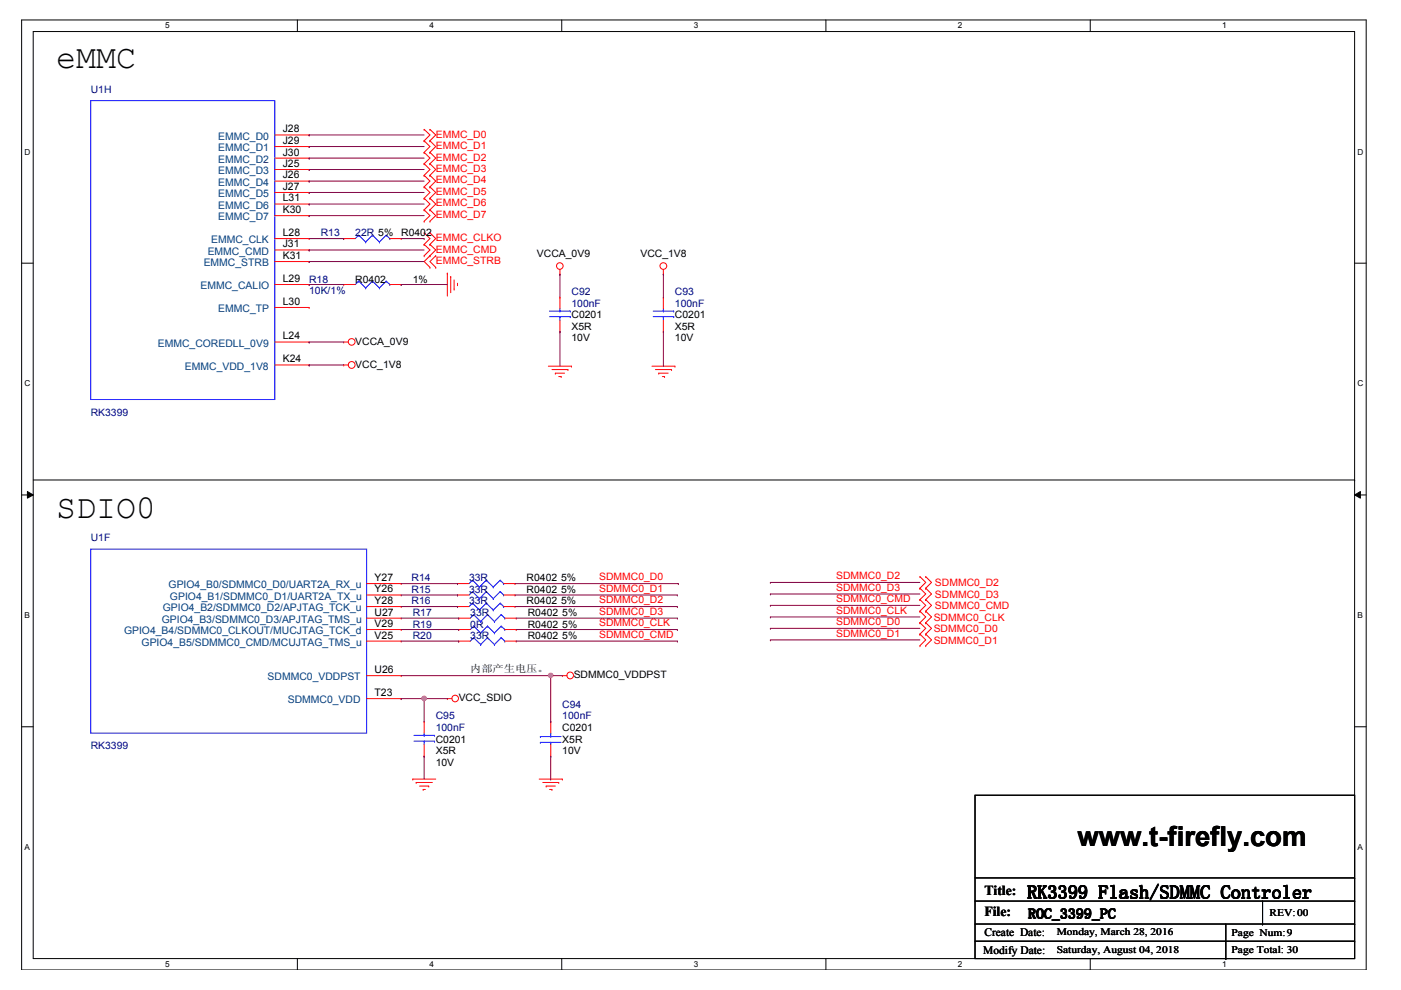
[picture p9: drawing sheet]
<svg xmlns="http://www.w3.org/2000/svg" width="297mm" height="210mm" viewBox="0 0 297 210" stroke-linecap="round" stroke-linejoin="round" font-family="sans-serif">
<path d="M4.6 4.2h285.1v201.5h-285.1zM7 6.7h280.2v196.5h-280.2z" fill="none" stroke="#000" stroke-width=".21"/>
<g fill="#fff">
<path d="M35 4.5h1v1.9h-1z"/>
<path d="M35 203.5h1v1.9h-1z"/>
</g>
<path d="M63 4.2v2.5M63 203.2v2.5" fill="none" stroke="#000" stroke-width=".21"/>
<g fill="#fff">
<path d="M91 4.5h1v1.9h-1z"/>
<path d="M91 203.5h1v1.9h-1z"/>
</g>
<path d="M119.1 4.2v2.5M119.1 203.2v2.5" fill="none" stroke="#000" stroke-width=".21"/>
<g fill="#fff">
<path d="M147.1 4.5h.9v1.9h-.9z"/>
<path d="M147.1 203.5h.9v1.9h-.9z"/>
</g>
<path d="M175.1 4.2v2.5M175.1 203.2v2.5" fill="none" stroke="#000" stroke-width=".21"/>
<g fill="#fff">
<path d="M203.1 4.5h.9v1.9h-.9z"/>
<path d="M203.1 203.5h.9v1.9h-.9z"/>
</g>
<path d="M231.2 4.2v2.5M231.2 203.2v2.5" fill="none" stroke="#000" stroke-width=".21"/>
<g fill="#fff">
<path d="M259.1 4.5h1v1.9h-1z"/>
<path d="M259.1 203.5h1v1.9h-1z"/>
<path d="M5.2 31.2h1.2v1.9h-1.2z"/>
<path d="M287.8 31.2h1.3v1.9h-1.3z"/>
<path d="M5.2 80.3h1.2v2h-1.2z"/>
<path d="M287.8 80.3h1.3v2h-1.3z"/>
</g>
<path d="M4.6 55.8h2.4M287.2 55.8h2.5" fill="none" stroke="#000" stroke-width=".21"/>
<g fill="#fff">
<path d="M5.2 129.5h1.2v1.9h-1.2z"/>
<path d="M287.8 129.5h1.2v1.9h-1.2z"/>
</g>
<path d="M4.6 104.9h2.4M5.8 104.2l1.2 .7-1.2 .7zM287.2 104.9l1.2-.7v1.4zM287.2 104.9h2.5" fill="none" stroke="#000" stroke-width=".21"/>
<path d="M5.8 104.2l1.2 .7-1.2 .7zM287.2 104.9l1.2-.7v1.4z" fill="#000"/>
<g fill="#fff">
<path d="M5.2 178.6h1.2v2h-1.2z"/>
<path d="M287.8 178.6h1.2v2h-1.2z"/>
</g>
<g fill="none" stroke="#000" stroke-width=".21">
<path d="M7 101.8h280.2M287.2 101.8h.1M4.6 154.1h2.4M287.2 154.1h2.5M206.7 168.6h80.5v34.6h-80.5zM206.7 186.1h80.5M206.7 191h80.5M206.7 195.9h80.5M206.7 199.6h80.5M259.9 195.9v7.3M267.7 195.9h.1M267.7 191v4.9"/>
<path d="M287.2 186.1h.1M287.2 191h.1M287.2 195.9h.1M287.2 199.6h.1M259.9 203.2h.1"/>
</g>
<g fill="none" stroke="#f00" stroke-width=".21">
<path d="M58.3 28.6h7.2M58.3 31.1h7.2M58.3 33.5h7.2M58.3 35.9h7.2M58.3 38.4h7.2M65.5 28.6h.1M65.5 31.1h.1M65.5 33.5h.1M65.5 35.9h.1M65.5 38.4h.1M89.9 29.8h.1M89.9 27.4h.1"/>
<path d="M89.9 32.3h.1M89.9 34.7h.1M89.9 37.2h.1M89.9 39.6h.1M89.9 27.4l1.3 1.2-1.3 1.2M89.9 29.8l1.3 1.3-1.3 1.2M89.9 32.3l1.3 1.2-1.3 1.2M89.9 34.7l1.3 1.2-1.3 1.3M89.9 37.2l1.3 1.2-1.3 1.2M89.9 39.6l1.3 1.2-1.3 1.2M91.2 29.8h.1M91.2 27.4h.1"/>
<path d="M91.2 32.3h.1M91.2 34.7h.1M91.2 37.2h.1M91.2 39.6h.1M91.2 27.4l1.2 1.2-1.2 1.2M91.2 29.8l1.2 1.3-1.2 1.2M91.2 32.3l1.2 1.2-1.2 1.2M91.2 34.7l1.2 1.2-1.2 1.3M91.2 37.2l1.2 1.2-1.2 1.2M91.2 39.6l1.2 1.2-1.2 1.2M58.3 55.5h7.2M58.3 50.6h7.2"/>
<path d="M58.3 53h7.2M58.3 40.8h7.2M58.3 43.3h7.2M58.3 45.7h7.2M65.5 55.5h.1M65.5 50.6h.1M65.5 53h.1M65.5 40.8h.1M65.5 43.3h.1M65.5 45.7h.1M72.9 50.6h.1M72.9 50.6h2.4"/>
<path d="M82.6 50.6h2.5M85.1 50.6h.1M89.9 54.2h.1M89.9 51.8h.1M89.9 49.4h.1M89.9 42h.1M89.9 44.5h.1M89.9 46.9h.1M89.9 51.8l1.3 1.2-1.3 1.2M89.9 49.4l1.3 1.2-1.3 1.2M89.9 42l1.3 1.3-1.3 1.2M89.9 44.5l1.3 1.2-1.3 1.2"/>
<path d="M91.2 54.2h.1M91.2 51.8h.1M91.2 49.4h.1M91.2 42h.1M91.2 44.5h.1M91.2 46.9h.1M91.2 56.7h.1M91.2 51.8l1.2 1.2-2.5 2.5 1.3 1.2M91.2 49.4l1.2 1.2-1.2 1.2M91.2 42l1.2 1.3-1.2 1.2M91.2 44.5l1.2 1.2-1.2 1.2M92.4 56.7h.1"/>
<path d="M92.4 54.2h.1M92.4 54.2l-1.2 1.3 1.2 1.2M94.8 57.9h.1M94.8 57.9v4.9M95.6 58.6h.1M95.6 58.6v3.5M96.3 59.4v1.9M118.7 58.1h.1M118.7 57.1v1M140.6 58.1h.1M140.6 57.1v1M58.3 77.4h7.2"/>
<path d="M58.3 72.5h7.2M58.3 60.3h7.2M58.3 65.2h7.2M65.5 77.4h.1M65.5 60.3h.1M65.5 65.2h.1M65.5 72.5h.1M72.9 77.4h.1M72.9 72.5h.1M72.9 60.3h.1M72.9 77.4h.9M72.9 72.5h.9"/>
<path d="M72.9 60.3h2.4M82.6 60.3h2.5M85.1 60.3h.1M96.3 61.3h.1M97 60.1h.1M97 60.1v.5M116.3 77.6h4.9M117 78.4h3.4M117.7 79.1h.1M117.7 79.1h2M118.5 79.8h.5M118.7 63h.1"/>
<path d="M118.7 70.3h.1M118.7 63v2.4M118.7 67.9v2.4M119 79.8h.1M120.4 78.4h.1M121.2 77.6h.1M138.2 77.6h4.9M139 78.4h3.4M139.7 79.1h.1M139.7 79.1h2M140.4 79.8h.5M140.6 63h.1"/>
<path d="M140.6 70.3h.1M140.6 63v2.4M140.6 67.9v2.4M140.9 79.8h.1M142.4 78.4h.1M143.1 77.6h.1M77.7 128.6h7.4M77.7 126.2h7.4M77.7 123.7h7.4M77.7 133.5h7.4M77.7 135.9h7.4M77.7 131.1h7.4"/>
<path d="M85.1 123.7h.1M85.1 126.2h.1M85.1 128.6h.1M85.1 131.1h.1M85.1 133.5h.1M85.1 135.9h.1M97 128.6h.1M97 126.2h.1M97 123.7h.1M97 128.6h2.5M97 126.2h2.5M97 123.7h2.5"/>
<path d="M97.3 133.5h.1M97.3 135.9h.1M97.3 131.1h.1M97.3 133.5h2.4M97.3 135.9h2.4M97.3 131.1h2.4M106.8 128.6h2.4M106.8 126.2h2.4M106.8 123.7h2.4M107 133.5h2.4M107 135.9h2.4M107 131.1h2.4"/>
<path d="M109.2 128.6h.1M109.2 126.2h.1M109.2 123.7h.1M109.4 133.5h.1M109.4 135.9h.1M109.4 131.1h.1M195 122.3h.1M195 124.7h.1M195 127.1h.1M195 129.6h.1M195 132h.1M195 134.5h.1"/>
<path d="M195 136.9h.1M195 122.3l1.3 1.2-1.3 1.2M195 124.7l1.3 1.2-1.3 1.2M195 127.1l1.3 1.3-1.3 1.2M195 129.6l1.3 1.2-1.3 1.2M195 132l1.3 1.2-1.3 1.3M195 134.5l1.3 1.2-1.3 1.2M196.3 122.3h.1M196.3 124.7h.1M196.3 127.1h.1M196.3 129.6h.1M196.3 132h.1"/>
<path d="M196.3 134.5h.1M196.3 136.9h.1M196.3 122.3l1.2 1.2-1.2 1.2M196.3 124.7l1.2 1.2-1.2 1.2M196.3 127.1l1.2 1.3-1.2 1.2M196.3 129.6l1.2 1.2-1.2 1.2M196.3 132l1.2 1.2-1.2 1.3M196.3 134.5l1.2 1.2-1.2 1.2M77.7 148.1h7.4M77.7 143.3h7.4M85.1 148.1h.1M85.1 143.3h.1"/>
<path d="M89.9 153h.1M89.9 153v2.4M89.9 157.9v2.4M94.8 148.1h.1M94.8 148.1h1M116.8 153h.1M116.8 153v2.4M116.8 157.9v2.4M119.2 143.3h.1M119.2 143.3h1M87.5 165.2h.1M87.5 165.2h4.9"/>
<path d="M88.2 165.9h.1M88.2 165.9h3.5M89 166.7h1.9M89.7 167.4h.1M89.7 167.4h.5M89.9 160.3h.1M90.9 166.7h.1M114.3 165.2h4.9M115.1 165.9h3.4M115.8 166.7h.1M115.8 166.7h1.9M116.5 167.4h.5"/>
<path d="M116.8 160.3h.1M117 167.4h.1M118.5 165.9h.1M119.2 165.2h.1"/>
<circle cx="118.7" cy="56.4" r=".7"/>
<circle cx="140.7" cy="56.4" r=".71"/>
<circle cx="74.6" cy="77.4" r=".72"/>
<circle cx="74.6" cy="72.5" r=".71"/>
<circle cx="96.5" cy="148.1" r=".7"/>
<circle cx="120.9" cy="143.2" r=".71"/>
</g>
<g fill="none" stroke="#00f" stroke-width=".21">
<path d="M19.2 21.3h39.1v63.4h-39.1zM76 59.6h.1M76 49.9h.1M76 59.6l-.7 .7M76 59.6l1.5 1.4M76 49.9l-.7 .7M76 49.9l1.5 1.4M77.5 51.3h.1M79 59.6h.1M79 49.9h.1M79 59.6l-1.5 1.4M79 59.6l1.4 1.4"/>
<path d="M79 49.9l-1.5 1.4M79 49.9l1.4 1.4M80.4 51.3h.1M81.9 59.6h.1M81.9 49.9h.1M81.9 59.6l-1.5 1.4M81.9 59.6l.7 .7M81.9 49.9l-1.5 1.4M81.9 49.9l.7 .7M82.6 50.6h.1M77.5 61h.1M80.4 61h.1"/>
<path d="M82.6 60.3h.1M116.5 67.1h4.4M116.5 66h4.4M118.7 66h.1M118.7 67.1h.1M118.7 65.4v.6M118.7 67.1v.8M120.9 67.1h.1M120.9 66h.1M138.5 67.1h4.3M138.5 66h4.3M140.6 66h.1"/>
<path d="M140.6 67.1h.1M140.6 65.4v.6M140.6 67.1v.8M142.8 67.1h.1M142.8 66h.1M19.2 116.4h58.5v39h-58.5zM100.2 127.9h.1M100.2 125.4h.1M100.2 123h.1M100.2 127.9l-.7 .7M100.2 127.9l1.5 1.4M100.2 125.4l-.7 .8"/>
<path d="M100.2 125.4l1.5 1.5M100.2 123l-.7 .7M100.2 123l1.5 1.5M100.4 132.8h.1M100.4 135.2h.1M100.4 130.3h.1M100.4 132.8l-.7 .7M100.4 132.8l1.5 1.4M100.4 135.2l-.7 .7M100.4 135.2l1.5 1.5M100.4 130.3l-.7 .8M100.4 130.3l1.5 1.5"/>
<path d="M101.7 129.3h.1M101.7 126.9h.1M101.7 124.5h.1M101.9 134.2h.1M101.9 136.7h.1M101.9 131.8h.1M103.1 127.9h.1M103.1 125.4h.1M103.1 123h.1M103.1 127.9l-1.4 1.4M103.1 127.9l1.5 1.4M103.1 125.4l-1.4 1.5"/>
<path d="M103.1 125.4l1.5 1.5M103.1 123l-1.4 1.5M103.1 123l1.5 1.5M103.3 132.8h.1M103.3 135.2h.1M103.3 130.3h.1M103.3 132.8l-1.4 1.4M103.3 132.8l1.5 1.4M103.3 135.2l-1.4 1.5M103.3 135.2l1.5 1.5M103.3 130.3l-1.4 1.5M103.3 130.3l1.5 1.5"/>
<path d="M104.6 129.3h.1M104.6 126.9h.1M104.6 124.5h.1M104.8 134.2h.1M104.8 136.7h.1M104.8 131.8h.1M106.1 127.9h.1M106.1 125.4h.1M106.1 123h.1M106.1 127.9l-1.5 1.4M106.1 127.9l.7 .7M106.1 125.4l-1.5 1.5"/>
<path d="M106.1 125.4l.7 .8M106.1 123l-1.5 1.5M106.1 123l.7 .7M106.3 132.8h.1M106.3 135.2h.1M106.3 130.3h.1M106.3 132.8l-1.5 1.4M106.3 132.8l.7 .7M106.3 135.2l-1.5 1.5M106.3 135.2l.7 .7M106.3 130.3l-1.5 1.5M106.3 130.3l.7 .8"/>
<path d="M106.8 128.6h.1M106.8 126.2h.1M106.8 123.7h.1M107 133.5h.1M107 135.9h.1M107 131.1h.1M87.8 157.1h4.3M87.8 155.9h4.3M89.9 155.9h.1M89.9 157.1h.1M89.9 155.4v.5M89.9 157.1v.8"/>
<path d="M92.1 157.1h.1M92.1 155.9h.1M114.6 156.2h.1M114.6 157.4h.1M114.6 156.2h4.4M114.6 157.4h4.4M116.8 157.4h.1M116.8 156.2h.1M116.8 155.4v.8M116.8 157.4v.5"/>
</g>
<g fill="none" stroke="#800040" stroke-width=".21">
<path d="M65.5 28.6h.1M65.5 38.4h.1M65.5 35.9h.1M65.5 33.5h.1M65.5 31.1h.1M65.5 28.6h24.4M65.5 38.4h24.4M65.5 35.9h24.4M65.5 33.5h24.4M65.5 31.1h24.4M65.5 53h.1M65.5 45.7h.1"/>
<path d="M65.5 43.3h.1M65.5 40.8h.1M65.5 50.6h7.4M65.5 53h24.4M65.5 45.7h24.4M65.5 43.3h24.4M65.5 40.8h24.4M72.9 50.6h.1M118.7 58.1h.1M118.7 58.1v4.9M140.6 58.1h.1M140.6 58.1v4.9"/>
<path d="M65.5 60.3h.1M65.5 72.5h.1M65.5 60.3h7.4M65.5 72.5h7.4M85.1 60.3h.1M85.1 60.3h9.7M118.7 70.3h.1M118.7 70.3v7.3M140.6 70.3h.1M140.6 70.3v7.3M85.1 135.9h12.2M85.1 126.2h11.9"/>
<path d="M85.1 123.7h11.9M85.1 133.5h12.2M97 126.2h.1M97 123.7h.1M97.3 135.9h.1M97.3 133.5h.1M85.1 143.3h31.7M116.8 143.3h.1M89.9 160.3h.1M89.9 160.3v4.9"/>
</g>
<circle cx="116.8" cy="143.2" r=".48" fill="#f0f"/>
<circle cx="116.8" cy="143.2" r=".48" fill="none" stroke="#f0f" stroke-width=".21"/>
<path d="M65.5 77.4h.1M65.5 77.4h7.4M89.9 148.1h.1M89.9 148.1h4.9" fill="none" stroke="#800040" stroke-width=".21"/>
<circle cx="89.9" cy="148.1" r=".47" fill="#f0f"/>
<circle cx="89.9" cy="148.1" r=".47" fill="none" stroke="#f0f" stroke-width=".21"/>
<g fill="none" stroke="#800040" stroke-width=".21">
<path d="M65.5 55.5h.1M65.5 55.5h24.4M85.1 50.6h4.8M89.9 50.6h.1M85.1 128.6h11.9M85.1 131.1h12.2M97 128.6h.1M97.3 131.1h.1M109.2 128.6h34.4M109.2 123.7h34.6M109.2 126.2h34.4M109.4 131.1h34.2"/>
<path d="M109.4 135.9h34.2M109.4 133.5h34.2M143.6 128.6h.1M143.6 135.9h.1M143.6 131.1h.1M143.6 126.2h.1M143.6 133.5h.1M143.8 123.7h.1M163.3 123.5h.1M163.3 125.9h.1M163.3 128.4h.1M163.3 130.8h.1"/>
<path d="M163.3 133.2h.1M163.3 135.7h.1M163.3 123.5h31.7M163.3 125.9h31.7M163.3 128.4h31.7M163.3 130.8h31.7M163.3 133.2h31.7M163.3 135.7h31.7M85.1 148.1h.1M85.1 148.1h4.8M89.9 148.1h.1M89.9 148.1v4.9"/>
<path d="M116.8 153h.1M116.8 143.3h.1M116.8 143.3v9.7M116.8 143.3h2.4M116.8 165.2h.1M116.8 160.3v4.9"/>
</g>
<circle cx="116.8" cy="143.2" r=".48" fill="#f0f"/>
<circle cx="116.8" cy="143.2" r=".48" fill="none" stroke="#f0f" stroke-width=".21"/>
<circle cx="89.9" cy="148.1" r=".47" fill="#f0f"/>
<circle cx="89.9" cy="148.1" r=".47" fill="none" stroke="#f0f" stroke-width=".21"/>
<g font-size="7.1">
<text x="11.9" y="14.5">eMMC</text>
<text x="11.9" y="109.9">SDIO0</text>
</g>
<text font-size="5.8" x="228.4" y="179.4">www.t-firefly.com</text>
<text font-size="3.9" x="217.8" y="190.5">RK3399 Flash/SDMMC Controler</text>
<g font-size="2.9">
<text x="208.7" y="189.8">Title:</text>
<text x="208.7" y="194.2">File:</text>
<text x="218" y="194.7">ROC_3399_PC</text>
</g>
<g font-size="2.4">
<text x="208.5" y="202.2">Modify Date:</text>
<text x="208.7" y="198.5">Create Date:</text>
</g>
<g font-size="2.2" fill="#000080">
<text x="19.2" y="19.6">U1H</text>
<text x="68" y="50.1">R13</text>
<text x="75.3" y="50.1">22R 5%</text>
<text x="65.5" y="59.9">R18</text>
<text x="65.5" y="62.3">10K/1%</text>
<text x="121.2" y="62.6">C92</text>
<text x="121.2" y="65">100nF</text>
<text x="143.1" y="62.6">C93</text>
<text x="143.1" y="65">100nF</text>
<text x="19.2" y="88.2">RK3399</text>
<text x="19.2" y="114.8">U1F</text>
<text x="87.3" y="125.7">R15</text>
<text x="87.3" y="123.3">R14</text>
<text x="99.5" y="125.7">33R</text>
<text x="99.5" y="123.3">33R</text>
<text x="87.3" y="128.1">R16</text>
<text x="87.5" y="130.6">R17</text>
<text x="99.5" y="128.1">33R</text>
<text x="99.7" y="130.6">33R</text>
<text x="87.5" y="133.1">R19</text>
<text x="87.5" y="135.5">R20</text>
<text x="99.7" y="133.1">0R</text>
<text x="99.7" y="135.5">33R</text>
<text x="92.4" y="152.5">C95</text>
<text x="92.4" y="155">100nF</text>
<text x="119.2" y="150.1">C94</text>
<text x="119.2" y="152.5">100nF</text>
<text x="19.2" y="158.9">RK3399</text>
</g>
<g font-size="2.2" fill="#004080">
<text x="46.2" y="29.6">EMMC_D0</text>
<text x="46.2" y="32.1">EMMC_D1</text>
<text x="46.2" y="34.5">EMMC_D2</text>
<text x="46.2" y="37">EMMC_D3</text>
<text x="46.2" y="39.4">EMMC_D4</text>
<text x="46.2" y="41.8">EMMC_D5</text>
<text x="46.2" y="44.3">EMMC_D6</text>
<text x="46.2" y="46.7">EMMC_D7</text>
<text x="44.8" y="51.6">EMMC_CLK</text>
<text x="43.2" y="56.5">EMMC_STRB</text>
<text x="44" y="54">EMMC_CMD</text>
<text x="42.5" y="61.3">EMMC_CALIO</text>
<text x="46.3" y="66.2">EMMC_TP</text>
<text x="33.5" y="73.5">EMMC_COREDLL_0V9</text>
<text x="39.2" y="78.4">EMMC_VDD_1V8</text>
<text x="35.7" y="124.8">GPIO4_B0/SDMMC0_D0/UART2A_RX_u</text>
<text x="34.5" y="129.6">GPIO4_B2/SDMMC0_D2/APJTAG_TCK_u</text>
<text x="36" y="127.2">GPIO4_B1/SDMMC0_D1/UART2A_TX_u</text>
<text x="26.3" y="134.5">GPIO4_B4/SDMMC0_CLKOUT/MUCJTAG_TCK_d</text>
<text x="30" y="136.9">GPIO4_B5/SDMMC0_CMD/MCUJTAG_TMS_u</text>
<text x="34.3" y="132.1">GPIO4_B3/SDMMC0_D3/APJTAG_TMS_u</text>
<text x="56.7" y="144.3">SDMMC0_VDDPST</text>
<text x="61" y="149.1">SDMMC0_VDD</text>
</g>
<g font-size="2.2">
<text x="60" y="28.1">J28</text>
<text x="60" y="30.5">J29</text>
<text x="60" y="33">J30</text>
<text x="60" y="35.4">J25</text>
<text x="60" y="37.8">J26</text>
<text x="60" y="40.3">J27</text>
<text x="60" y="42.7">L31</text>
<text x="60" y="45.2">K30</text>
<text x="60" y="50">L28</text>
<text x="60" y="52.5">J31</text>
<text x="85.1" y="50.1">R0402</text>
<text x="60" y="54.9">K31</text>
<text x="60" y="59.8">L29</text>
<text x="75.3" y="59.9">R0402</text>
<text x="87.5" y="59.9">1%</text>
<text x="113.8" y="54.5">VCCA_0V9</text>
<text x="135.8" y="54.5">VCC_1V8</text>
<text x="60" y="64.6">L30</text>
<text x="60" y="72">L24</text>
<text x="121.2" y="67.4">C0201</text>
<text x="121.2" y="69.9">X5R</text>
<text x="143.1" y="67.4">C0201</text>
<text x="143.1" y="69.9">X5R</text>
<text x="60" y="76.8">K24</text>
<text x="75.3" y="77.9">VCC_1V8</text>
<text x="75.3" y="73.1">VCCA_0V9</text>
<text x="121.2" y="72.3">10V</text>
<text x="143.1" y="72.3">10V</text>
<text x="79.4" y="123.2">Y27</text>
<text x="79.4" y="125.6">Y26</text>
<text x="111.6" y="125.7">R0402 5%</text>
<text x="111.6" y="123.3">R0402 5%</text>
<text x="79.4" y="128.1">Y28</text>
<text x="79.4" y="130.5">U27</text>
<text x="111.6" y="128.1">R0402 5%</text>
<text x="111.9" y="130.6">R0402 5%</text>
<text x="79.4" y="132.9">V29</text>
<text x="79.4" y="135.4">V25</text>
<text x="111.9" y="133.1">R0402 5%</text>
<text x="111.9" y="135.5">R0402 5%</text>
<text x="79.4" y="142.7">U26</text>
<text x="99.7" y="142.6">内内内内内内。</text>
<text x="121.6" y="143.8">SDMMC0_VDDPST</text>
<text x="79.4" y="147.6">T23</text>
<text x="97.3" y="148.6">VCC_SDIO</text>
<text x="119.2" y="155">C0201</text>
<text x="92.4" y="157.4">C0201</text>
<text x="92.4" y="159.9">X5R</text>
<text x="119.2" y="157.4">X5R</text>
<text x="119.2" y="159.9">10V</text>
<text x="92.4" y="162.3">10V</text>
<text x="269.2" y="194.1">REV:00</text>
<text x="224" y="198.3">Monday, March 28, 2016</text>
<text x="224" y="202">Saturday, August 04, 2018</text>
<text x="261.1" y="198.5">Page Num:9</text>
<text x="261.1" y="202">Page Total: 30</text>
</g>
<g font-size="2.2" fill="#f00">
<text x="92.4" y="29.2">EMMC_D0</text>
<text x="92.4" y="31.6">EMMC_D1</text>
<text x="92.4" y="34">EMMC_D2</text>
<text x="92.4" y="36.5">EMMC_D3</text>
<text x="92.4" y="38.9">EMMC_D4</text>
<text x="92.4" y="41.4">EMMC_D5</text>
<text x="92.4" y="43.8">EMMC_D6</text>
<text x="92.4" y="46.2">EMMC_D7</text>
<text x="92.4" y="53.6">EMMC_CMD</text>
<text x="92.4" y="51.1">EMMC_CLKO</text>
<text x="92.4" y="56">EMMC_STRB</text>
<text x="127" y="123">SDMMC0_D0</text>
<text x="127" y="125.4">SDMMC0_D1</text>
<text x="177.3" y="122.8">SDMMC0_D2</text>
<text x="177.3" y="125.2">SDMMC0_D3</text>
<text x="198.2" y="124.2">SDMMC0_D2</text>
<text x="127" y="127.9">SDMMC0_D2</text>
<text x="127" y="130.3">SDMMC0_D3</text>
<text x="177.3" y="127.6">SDMMC0_CMD</text>
<text x="177.3" y="130.1">SDMMC0_CLK</text>
<text x="198" y="131.6">SDMMC0_CLK</text>
<text x="198.2" y="126.7">SDMMC0_D3</text>
<text x="198.2" y="129.1">SDMMC0_CMD</text>
<text x="127" y="135.2">SDMMC0_CMD</text>
<text x="127" y="132.8">SDMMC0_CLK</text>
<text x="177.3" y="132.5">SDMMC0_D0</text>
<text x="177.3" y="135">SDMMC0_D1</text>
<text x="198" y="134">SDMMC0_D0</text>
<text x="198" y="136.4">SDMMC0_D1</text>
</g>
<g font-size="1.7">
<text x="35" y="6">5</text>
<text x="91" y="6">4</text>
<text x="147.1" y="6">3</text>
<text x="203.1" y="6">2</text>
<text x="259.1" y="6">1</text>
<text x="5.2" y="32.8">D</text>
<text x="287.8" y="32.8">D</text>
<text x="5.2" y="81.9">C</text>
<text x="287.8" y="81.9">C</text>
<text x="5.2" y="131">B</text>
<text x="287.8" y="131">B</text>
<text x="5.2" y="180.2">A</text>
<text x="287.8" y="180.2">A</text>
<text x="35" y="205">5</text>
<text x="91" y="205">4</text>
<text x="147.1" y="205">3</text>
<text x="203.1" y="205">2</text>
<text x="259.1" y="205">1</text>
</g>
</svg>
